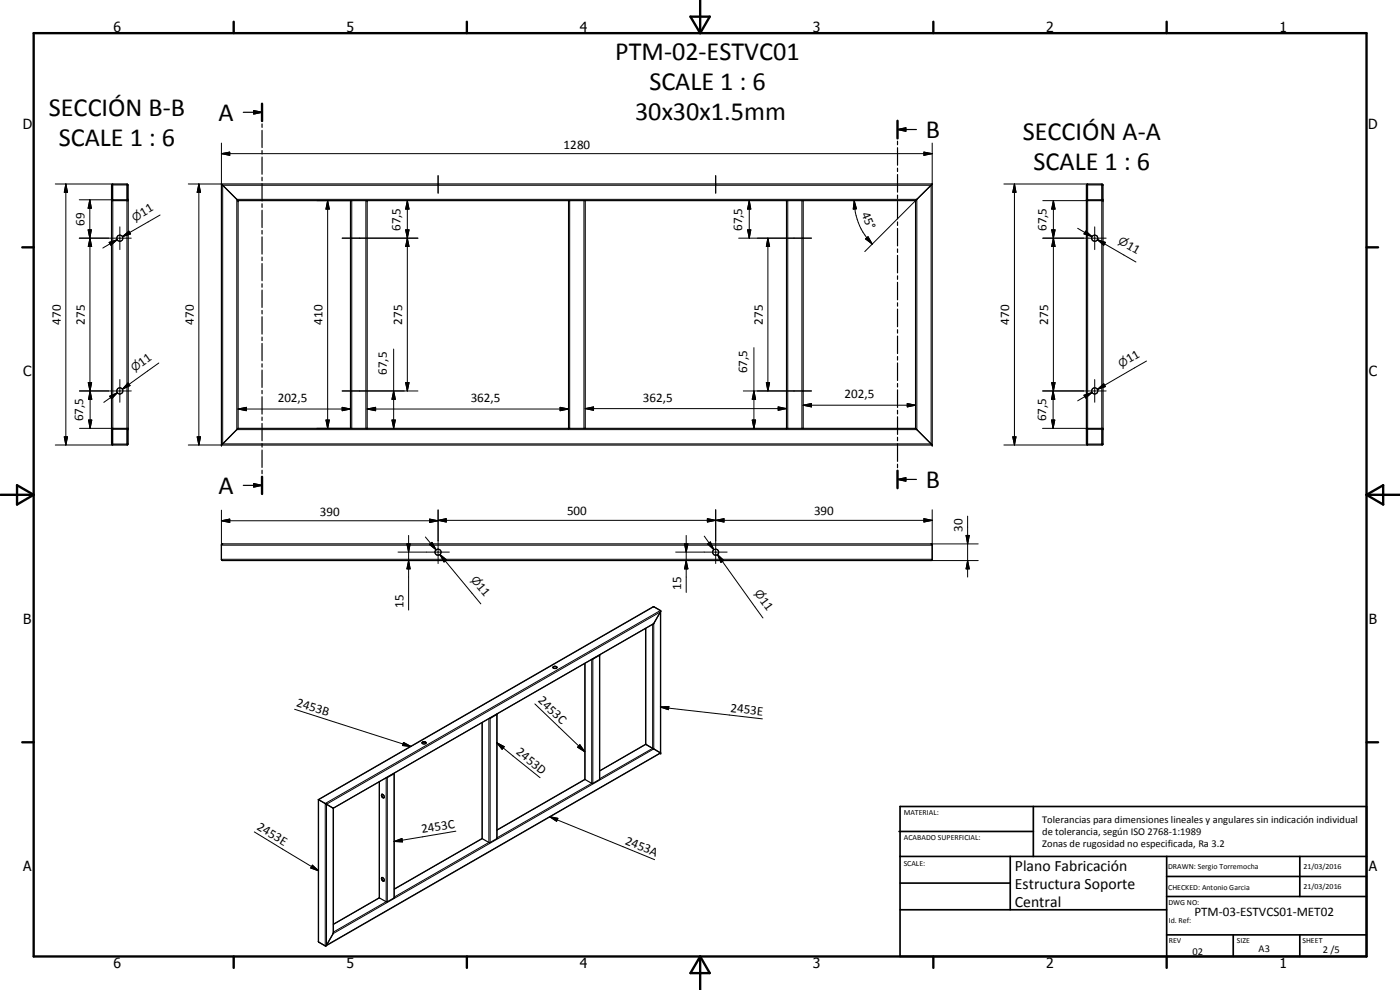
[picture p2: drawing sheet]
<svg xmlns="http://www.w3.org/2000/svg" width="420mm" height="297mm" viewBox="0 0 420 297" stroke-linecap="round" stroke-linejoin="round" font-family="sans-serif">
<g fill="none" stroke="#000" stroke-width=".35">
<path d="M73 33.7h5.6M76.1 33.2l2.5 .5-2.5 .5zM78.6 31.1v5.2M78.6 37.2v1M78.6 39.1v5.2M269.4 38.9l2.5-.5v1zM269.4 36.2v5.3M269.4 38.9h5.6M33.5 59.9l.2 .3M33.6 55.3l4.5-.1 .4 .4v77.6l-.3 .3h-4.5l-.2-.2zM33.8 55.5h4.4M33.8 55.5h-.1"/>
<path d="M38.2 55.5v4.4h-4.4l-.1-4.4M38.2 55.5v.1M38.5 59.8l-.3 .4M66.5 55.2h213.3M66.5 55.2l4.9 5M66.5 55.2v78.3M78.6 45.2v1M78.6 47.1v5.2M78.6 53.2v1M78.6 55.1v5.2M269.4 42.4v1M269.4 44.3v5.3"/>
<path d="M269.4 50.5v1M269.4 52.4v5.3M269.4 58.5v1.1M279.8 55.2l-5 5M279.8 55.2v78.3M326 59.8l.3 .4M326.1 55.4l.3-.2h4.3l.3 .3v77.8l-.2 .2h-4.5l-.3-.3zM326.3 55.5h4.4l.1 4.4h-4.5zM331 59.9l-.2 .3M33.5 60.2h5M71.4 60.2h203.4M71.4 60.2v68.4"/>
<path d="M78.6 61.1v1.1M78.6 63.1v5.2M78.6 69.1v1.1M78.6 71.1v5.1M78.6 77.1v1.1M78.6 79.1v5.1M105.2 60.2v68.3M110.2 60.2v68.3M170.6 60.2v68.3M175.6 60.2v68.3M236 60.2v68.3M241 60.2v68.3"/>
<path d="M269.4 60.5v5.2M269.4 66.6v1M269.4 68.5v5.3M269.4 74.7v1M269.4 76.6v5.3M274.8 60.2v68.4l5 4.9M326 60.2h5M78.6 85.1v1.1M78.6 87v5.2M78.6 93.1v1.1M78.6 95v5.2M269.4 82.8v1"/>
<path d="M269.4 84.7v5.3M269.4 90.8v1.1M269.4 92.8v5.2M269.4 98.9v1M78.6 101.1v1.1M78.6 103v5.2M78.6 109.1v1.1M78.6 111v5.2M78.6 117.1v1.1M78.6 119v5.2M269.4 100.8v5.3M269.4 107v1"/>
<path d="M269.4 108.9v5.3M269.4 115.1v1M269.4 117v5.3M33.5 128.5h5M33.7 133.2v-4.3l4.4-.1 .1 4.5M33.7 133.2l.1 .1M33.8 133.3h4.4M33.9 128.5l-.4 .3M38.1 128.5l.4 .4M38.2 128.9h.1M38.2 133.2h.1M66.5 133.5h213.3"/>
<path d="M71.4 128.6l-4.9 4.9M71.4 128.6h.1M71.4 128.5h203.4M78.6 125.1v1.1M78.6 127v5.2M78.6 133.1v1.1M78.6 135v5.3M269.4 123.1v1.1M269.4 125.1v5.2M269.4 131.2v1M269.4 133.1v5.3M269.4 139.3v1"/>
<path d="M326 128.5h5M326.3 128.8h4.4l.1 4.4-4.5 .1zM326.4 128.5l-.4 .4M330.7 128.5l.3 .3M73 145.6h5.6M76.1 145.1l2.5 .5-2.5 .5zM78.6 141.1v1.1M78.6 143v5.2M269.4 143.8l2.5-.5v1.1zM269.4 141.2v5.3M269.4 143.8h5.6M66.6 163.2h212.9l.3 .2v4.5l-.4 .3h-212.6l-.3-.3v-4.5z"/>
<path d="M175.5 199.1v34.7M180 196.5v37.3l-2.2 1.3-2.3-1.3M180 196.6l-2.3 1.2M193.7 188.6v34.7M198.3 183.5l-2.2 3.7-96 55.3M144.7 216.8v34.8M149.1 214.2l.1 .1M149.2 214.3l-2.4 1.3M149.2 214.3v37.2l-2.3 1.4-2.2-1.3M165.9 200.3l.5-.3 .8 .3M165.9 200.3l.4 .3 .7-.1 .2-.2M165.9 200.3a.65 .65 0 0 1 .6-.4 .65 .65 0 0 1 .7 .4"/>
<path d="M95.5 239.9h.1M95.5 239.9v42.6l2.3 1.3M95.6 239.9h.1M95.6 239.9l4.5 2.6M113.8 234.6v34.8M114.6 238.3l.2 .8 .5 .3M114.6 238.3a.67 .67 0 0 0 0 .7 .67 .67 0 0 0 .7 .4M114.6 238.3l.7 .5v.6M118.3 232.1l-2.3 1.2M118.3 232v37.4l-2.1 1.2-2.4-1.2M126.6 222.9l.4-.2h.5l.4 .2M126.6 222.9l.6 .3 .7-.3"/>
<path d="M126.6 222.9l.4-.4h.5l.4 .4M175.5 233.8l-26.3 15.2M193.7 223.3l2.2 1.2M193.7 223.3l-13.7 8M195.9 224.5v.1M195.9 224.6l2.4 1.3M198.3 225.9v-42.6l-2.3-1.3-100.5 57.9M198.3 225.9l-100.5 57.9M100.1 242.5v37.4l-2.3 3.9M144.7 251.6l-26.4 15.1M113.8 269.4l-13.7 7.9M114.6 263.4l.2 .6 .5 .3"/>
<path d="M114.6 263.3a.66 .66 0 0 0 0 .7 .66 .66 0 0 0 .7 .3M114.6 263.3l-.1 .1M114.6 263.3l.7 .4v.6"/>
<circle cx="36" cy="71.5" r=".92"/>
<circle cx="328.6" cy="71.5" r=".93"/>
<circle cx="36" cy="117.3" r=".92"/>
<circle cx="328.6" cy="117.3" r=".92"/>
<circle cx="131.5" cy="165.6" r=".92"/>
<circle cx="214.8" cy="165.7" r=".91"/>
</g>
<g fill="#000">
<circle cx="33.5" cy="60.2" r=".18"/>
<circle cx="71.4" cy="60.2" r=".18"/>
<circle cx="110.2" cy="60.2" r=".18"/>
<circle cx="170.6" cy="60.2" r=".18"/>
<circle cx="236" cy="60.2" r=".18"/>
<circle cx="274.8" cy="60.2" r=".18"/>
<circle cx="331" cy="60.2" r=".18"/>
<circle cx="33.5" cy="128.5" r=".18"/>
<circle cx="66.5" cy="133.5" r=".18"/>
<circle cx="110.2" cy="128.5" r=".18"/>
<circle cx="170.6" cy="128.5" r=".18"/>
<circle cx="236" cy="128.5" r=".18"/>
<circle cx="279.8" cy="133.5" r=".18"/>
<circle cx="331" cy="128.5" r=".18"/>
<circle cx="198.3" cy="225.9" r=".18"/>
</g>
<g fill="none" stroke="#000" stroke-width=".3">
<path d="M16.6 55.2h17.3M19.8 55.2l.5 2.5h-1zM19.8 55.2v78.3M27 59.9l.4 2.6h-1zM27 59.9v11.6M33.9 55.5v4.4h-10.1M38.1 55.5v4.4M59.7 55.2l.5 2.5h-1zM59.7 55.2v78.3M66.5 46.1l2.4-.5v1zM66.5 42.9v12.3h-10M66.5 46.1h213.3"/>
<path d="M66.8 55.6h212.6v77.6h-212.6zM71.1 59.8h204.1v69.1h-204.1zM131.5 52.7v5.3M214.8 52.7v5.3M275.2 59.8l-15.7 15.7M277.3 45.6l2.5 .5-2.5 .5zM279.8 42.9v12.3M301.3 55.2h25.1M304.4 55.2l.5 2.5h-1zM304.4 55.2v78.3M326.4 55.5v4.4M330.7 55.5v4.4"/>
<path d="M23.8 71.5h15.6M26.4 69h1l-.4 2.5zM27 71.5l.5 2.5h-1zM27 71.5v57M32.8 72.7l2.4-.8-1.9 1.7zM33.9 60.2v68.3h-10M35.2 71.9l-4.4 2.5M36 68.1v6.8M36.8 71l1.9-1.7 .5 .9zM38.1 60.2v68.3M38.9 69.8l-2.1 1.2M48 64.5l-11.2 6.5"/>
<path d="M95.2 60.2h10M98.3 60.2l.5 2.5h-1zM98.3 60.2v68.3M102.7 71.5h22.7M105.6 60.2v68.3M109.8 60.2v68.3M121.7 69h1.1l-.6 2.5zM121.7 69l1.1 5h-1.1l1.1-5zM122.2 71.5l.6 2.5h-1.1zM122.2 60.2l.6 2.5h-1.1zM122.2 60.2v57.1M171 60.2v68.3"/>
<path d="M175.2 60.2v68.3M221.7 71.5h21.8M224.4 69h.9l-.4 2.5zM224.9 60.2l.4 2.5h-.9zM224.9 60.2v11.3M230.5 71.5l.5 2.5h-1zM230.5 71.5v45.8M236.4 60.2v68.3M240.7 60.2v68.3M256.4 60.2l.6 2.5h-.9zM256.4 60.2a18.6 18.6 0 0 0 5.4 13M259.7 71.7l.8-.7 1.3 2.2z"/>
<path d="M313 60.2h13.4v68.3h-13.5M313 71.5h19M315.6 69h1l-.5 2.5zM315.6 69h1l-1 5h1zM316.1 71.5l.5 2.5h-1zM316.1 60.2l.5 2.5h-1zM316.1 60.2v57.1M323.4 68.5l4.3 2.5M325.8 69.3l1.9 1.7-2.4-.8zM328.5 68.1v6.8M329.3 71.9l2.5 .8-.6 .9zM329.3 71.9l2.2 1.3"/>
<path d="M329.3 71.9l11.6 6.7M330.7 60.2v68.3M23.8 117.3h15.6M26.5 114.8h1l-.5 2.5zM27 117.3l.5 2.5h-.9zM32.9 118.9l2.3-1-1.7 1.8zM35.2 117.9l-4.1 2.8M36 113.9v6.8M38.4 114.9l.6 .8-2.3 1.1zM38.8 115.3l-2.1 1.5M47.7 108.9l-11 7.9M102.7 117.3h22.7"/>
<path d="M118.1 117.3l.5 2.5h-1zM118.1 104.7v23.8M121.7 114.8h1.1l-.6 2.5zM223.1 117.3h20.4M226.3 117.3l.5 2.5h-1zM226.3 104.3v24.2M230 114.8h1l-.5 2.5zM312.9 117.3h19.1M315.6 114.8h1l-.5 2.5zM316 117.3l.6 2.5h-1zM316 117.3v11.2M325.3 118.6l2.4-.8-1.9 1.6z"/>
<path d="M327.7 117.8l-4.3 2.5M328.5 113.9v6.8M329.3 116.8l1.9-1.7 .6 .9zM331.5 115.6l-2.2 1.2M344.1 108.3l-14.8 8.5M16.6 133.5h17.3M19.3 131.1h1l-.5 2.4zM26.6 126h.9l-.5 2.5zM33.9 128.8v4.5M38.1 128.8v4.5M56.5 133.5h10M59.2 131.1h1l-.5 2.4z"/>
<path d="M71.4 122.7l2.5-.5v1zM71.4 122.7h33.8M95.2 128.5h10M97.8 126h1l-.5 2.5zM102.7 122.2l2.5 .5-2.5 .5zM110.2 122.7l2.5-.5v1zM110.2 122.7h60.4M117.6 126h1l-.5 2.5zM168.1 122.2l2.5 .5-2.5 .5zM175.6 122.6l2.5-.5v1zM175.6 122.6h60.4M225.8 126h1l-.5 2.5z"/>
<path d="M233.5 122.1l2.5 .5-2.5 .5zM241 121.6l2.5-.5v1zM241 121.6h33.8M272.3 121.1l2.5 .5-2.5 .5zM301.3 133.5h25.1M303.9 131.1h1l-.5 2.4zM315.6 126h1l-.6 2.5zM326.4 128.8v4.5M330.7 128.8v4.5M66.5 156.3l2.4-.6v1.1zM66.5 156.3h65M128.9 155.7l2.6 .6-2.6 .5z"/>
<path d="M131.5 156.1l2.4-.5v1zM131.5 153v16.1M131.5 156.1h148.3M212.3 155.6l2.5 .5-2.5 .5zM212.3 155.6l5 1v-1l-5 1zM214.8 156.1l2.5-.5v1zM214.8 153v16.1M277.3 155.6l2.5 .5-2.5 .5zM279.8 153v10.6h-213.3v-10.5M290.4 154.9v18.2M66.5 167.8h213.3M119.5 165.7h15.4"/>
<path d="M122.1 163.2h1l-.5 2.5zM122.6 168.2l.5 2.5h-1zM122.6 160.7v22.3M127.7 161.1l3.2 3.9M128.9 163.4l.8-.7 1.2 2.3zM132 166.4l2 1.6-.7 .6zM132 166.4l1.6 1.9M132 166.4l12.3 14.8M202.8 165.7h15.4M205.4 163.2h1l-.5 2.5zM205.9 168.2l.5 2.5h-1zM205.9 160.7v17.1"/>
<path d="M211.4 160.9l2.8 4M212.4 163.2l.8-.6 1 2.3zM215.3 166.4l1.9 1.7-.8 .6zM215.3 166.4l1.5 2M215.3 166.4l13.7 19M279.4 163.2h14.2M279.4 168.2h14.2M289.9 160.7h1l-.5 2.5zM290.4 168.2l.5 2.5h-1zM175.6 199v34.9l-26.4 15.2M177.6 197.9v37.1l-28.4 16.4M177.9 197.8v37.2"/>
<path d="M179.9 196.6v37.3M193.8 188.5v34.9l-13.8 7.9M195.9 187.4v37.1l-15.9 9.1M196.2 182l-100.6 57.9v42.8M198.2 183.2l-100.6 57.9v42.7M88.4 212.8l34.9 11.2M144.7 216.8v34.8l-26.4 15.2M146.7 215.6v37.2l-28.4 16.4M147.1 215.6v37.2M149.1 214.4v37.2M160.5 211.2l15 14.4M198.2 212.1l2.5-.1-.1 .9z"/>
<path d="M198.2 212.1l30.6 3.6M113.9 234.6v34.8l-13.8 8M115.9 233.4v37.2l-15.8 9.1M116.2 233.3v37.3M118.3 232.2v37.2M121.1 222.8l2.2 1.2-2.5-.3zM149.1 222.8l2.2 1.2-.6 .8zM149.1 222.8l13 10.5M174 223.4l1.5 2.2-2.2-1.4zM76.3 249.6l19.3 11.7M93.8 259.6l1.8 1.7-2.4-.9zM98 241.3l100.2-57.7v42.3l-100.2 57.7z"/>
<path d="M100 242.5l96.2-55.4v37.6l-96.2 55.4zM118.3 252.5l2.3-.9 .2 1zM136.8 249.4l-18.5 3.1M164.9 245l2.5 .5-.4 .9zM164.9 245l31.6 12.9"/>
</g>
<g fill="none" stroke="#000" stroke-width=".71">
<path d="M10.1 9.9h400v277.1h-400zM70.1 6.5v3.4M140.1 6.5v3.4M207.2 5h5.8l-2.9 4.9zM210.1 0v9.9M280.1 6.5v3.4M350.1 6.5v3.4M78.6 31.1v5.2M269.4 36.2v5.3M6.7 74.2h3.4M410.1 74.2h3.5M.1 148.5h10"/>
<path d="M5.1 145.6l5 2.9-5 2.9zM78.6 143v5.2M269.4 141.2v5.3M410.1 148.5h10M410.1 148.5l5-2.9v5.8zM6.7 222.7h3.4M410.1 222.7h3.5M70.1 287v3.4M140.1 287v3.4M210.1 287v10M210.1 287l2.9 5h-5.8zM280.1 287v3.4"/>
<path d="M350.1 287v3.4"/>
</g>
<g fill="none" stroke="#000" stroke-width=".51">
<path d="M269.8 249.5h40.3M270.1 242h140v45h-140zM270.1 257h140M303.2 257v16M310.1 242v15M350.1 257v30M390.1 257v12M270.1 265h33.1M270.1 273h80M350.1 269h60M350.1 263h60M350.1 280.5h60"/>
<path d="M370.1 280.5v6.5M390.1 280.5v6.5"/>
</g>
<g fill="#000">
<path d="M76.1 33.2l2.5 .5-2.5 .5zM269.4 38.9l2.5-.5v1zM19.8 55.2l.5 2.5h-1zM59.7 55.2l.5 2.5h-1zM66.5 46.1l2.4-.5v1zM277.3 45.6l2.5 .5-2.5 .5zM304.4 55.2l.5 2.5h-1zM26.4 69h1l-.4 2.5zM27 59.9l.4 2.6h-1zM27 71.5l.5 2.5h-1zM32.8 72.7l2.4-.8-1.9 1.7zM36.8 71l1.9-1.7 .5 .9z"/>
<path d="M98.3 60.2l.5 2.5h-1zM121.7 69h1.1l-.6 2.5zM122.2 71.5l.6 2.5h-1.1zM122.2 60.2l.6 2.5h-1.1zM224.4 69h.9l-.4 2.5zM224.9 60.2l.4 2.5h-.9zM230.5 71.5l.5 2.5h-1zM256.4 60.2l.6 2.5h-.9zM259.7 71.7l.8-.7 1.3 2.2zM315.6 69h1l-.5 2.5zM316.1 71.5l.5 2.5h-1zM316.1 60.2l.5 2.5h-1z"/>
<path d="M325.8 69.3l1.9 1.7-2.4-.8zM329.3 71.9l2.5 .8-.6 .9zM26.5 114.8h1l-.5 2.5zM27 117.3l.5 2.5h-.9zM32.9 118.9l2.3-1-1.7 1.8zM38.4 114.9l.6 .8-2.3 1.1zM118.1 117.3l.5 2.5h-1zM121.7 114.8h1.1l-.6 2.5zM226.3 117.3l.5 2.5h-1zM230 114.8h1l-.5 2.5zM315.6 114.8h1l-.5 2.5zM316 117.3l.6 2.5h-1z"/>
<path d="M325.3 118.6l2.4-.8-1.9 1.6zM329.3 116.8l1.9-1.7 .6 .9zM19.3 131.1h1l-.5 2.4zM26.6 126h.9l-.5 2.5zM59.2 131.1h1l-.5 2.4zM71.4 122.7l2.5-.5v1zM97.8 126h1l-.5 2.5zM102.7 122.2l2.5 .5-2.5 .5zM110.2 122.7l2.5-.5v1zM117.6 126h1l-.5 2.5zM168.1 122.2l2.5 .5-2.5 .5zM175.6 122.6l2.5-.5v1z"/>
<path d="M225.8 126h1l-.5 2.5zM233.5 122.1l2.5 .5-2.5 .5zM241 121.6l2.5-.5v1zM272.3 121.1l2.5 .5-2.5 .5zM303.9 131.1h1l-.5 2.4zM315.6 126h1l-.6 2.5zM66.5 156.3l2.4-.6v1.1zM76.1 145.1l2.5 .5-2.5 .5zM128.9 155.7l2.6 .6-2.6 .5zM131.5 156.1l2.4-.5v1zM212.3 155.6l2.5 .5-2.5 .5zM214.8 156.1l2.5-.5v1z"/>
<path d="M269.4 143.8l2.5-.5v1.1zM277.3 155.6l2.5 .5-2.5 .5zM122.1 163.2h1l-.5 2.5zM122.6 168.2l.5 2.5h-1zM128.9 163.4l.8-.7 1.2 2.3zM132 166.4l2 1.6-.7 .6zM205.4 163.2h1l-.5 2.5zM205.9 168.2l.5 2.5h-1zM212.4 163.2l.8-.6 1 2.3zM215.3 166.4l1.9 1.7-.8 .6zM289.9 160.7h1l-.5 2.5zM290.4 168.2l.5 2.5h-1z"/>
<path d="M198.2 212.1l2.5-.1-.1 .9zM121.1 222.8l2.2 1.2-2.5-.3zM149.1 222.8l2.2 1.2-.6 .8zM174 223.4l1.5 2.2-2.2-1.4zM118.3 252.5l2.3-.9 .2 1zM164.9 245l2.5 .5-.4 .9zM93.8 259.6l1.8 1.7-2.4-.9z"/>
</g>
<g font-size="7.9">
<text x="184.6" y="18">PTM-02-ESTVC01</text>
<text x="194.9" y="27">SCALE 1 : 6</text>
<text x="14.6" y="34.9">SECCIÓN B-B</text>
<text x="190.6" y="36">30x30x1.5mm</text>
<text x="65.6" y="36.2">A</text>
<text x="277.9" y="41.4">B</text>
<text x="306.9" y="42">SECCIÓN A-A</text>
<text x="17.6" y="43.9">SCALE 1 : 6</text>
<text x="310.2" y="51">SCALE 1 : 6</text>
<text x="65.6" y="148.2">A</text>
<text x="277.9" y="146.3">B</text>
</g>
<g font-size="4.7">
<text x="304.6" y="261.2">Plano Fabricación</text>
<text x="304.6" y="266.6">Estructura Soporte</text>
<text x="304.6" y="272">Central</text>
</g>
<g font-size="4.2">
<text x="34" y="9.6">6</text>
<text x="104" y="9.6">5</text>
<text x="174" y="9.6">4</text>
<text x="244" y="9.6">3</text>
<text x="314" y="9.6">2</text>
<text x="384" y="9.6">1</text>
<text x="6.8" y="38.7">D</text>
<text x="410.6" y="38.7">D</text>
<text x="7" y="112.9">C</text>
<text x="410.8" y="112.9">C</text>
<text x="7" y="187.1">B</text>
<text x="410.8" y="187.1">B</text>
<text x="7" y="261.4">A</text>
<text x="410.8" y="261.4">A</text>
<text x="34" y="290.4">6</text>
<text x="104" y="290.4">5</text>
<text x="174" y="290.4">4</text>
<text x="244" y="290.4">3</text>
<text x="314" y="290.4">2</text>
<text x="384" y="290.4">1</text>
</g>
<g font-size="3.9">
<text x="169.2" y="44.6">1280</text>
<text x="42.9" y="65.1" transform="rotate(-30 42.9 65.1)">11</text>
<text x="258.5" y="64.1" transform="rotate(67 258.5 64.1)">45°</text>
<text x="25.4" y="67.7" transform="rotate(-90 25.4 67.7)">69</text>
<text x="120.2" y="69.3" transform="rotate(-90 120.2 69.3)">67,5</text>
<text x="222.7" y="69.3" transform="rotate(-90 222.7 69.3)">67,5</text>
<text x="314.1" y="69.3" transform="rotate(-90 314.1 69.3)">67,5</text>
<text x="337.9" y="74.4" transform="rotate(30 337.9 74.4)">11</text>
<text x="18.2" y="97.4" transform="rotate(-90 18.2 97.4)">470</text>
<text x="25.5" y="97.4" transform="rotate(-90 25.5 97.4)">275</text>
<text x="58.2" y="97.4" transform="rotate(-90 58.2 97.4)">470</text>
<text x="96.8" y="97.4" transform="rotate(-90 96.8 97.4)">410</text>
<text x="120.7" y="97.4" transform="rotate(-90 120.7 97.4)">275</text>
<text x="228.9" y="97.4" transform="rotate(-90 228.9 97.4)">275</text>
<text x="302.9" y="97.4" transform="rotate(-90 302.9 97.4)">470</text>
<text x="314.6" y="97.4" transform="rotate(-90 314.6 97.4)">275</text>
<text x="42.6" y="110" transform="rotate(-35 42.6 110)">11</text>
<text x="116.1" y="112.5" transform="rotate(-90 116.1 112.5)">67,5</text>
<text x="224.2" y="112.1" transform="rotate(-90 224.2 112.1)">67,5</text>
<text x="338.9" y="108.9" transform="rotate(-30 338.9 108.9)">11</text>
<text x="253.4" y="119.5">202,5</text>
<text x="83.3" y="120.7">202,5</text>
<text x="141.3" y="120.7">362,5</text>
<text x="192.9" y="120.6">362,5</text>
<text x="25" y="126.4" transform="rotate(-90 25 126.4)">67,5</text>
<text x="314" y="126.4" transform="rotate(-90 314 126.4)">67,5</text>
<text x="96" y="154.7">390</text>
<text x="170.2" y="154.6">500</text>
<text x="244.3" y="154.6">390</text>
<text x="288.9" y="159.6" transform="rotate(-90 288.9 159.6)">30</text>
<text x="142.9" y="176.1" transform="rotate(50 142.9 176.1)">11</text>
<text x="204.4" y="177" transform="rotate(-90 204.4 177)">15</text>
<text x="121.1" y="182.3" transform="rotate(-90 121.1 182.3)">15</text>
<text x="228" y="180.3" transform="rotate(54 228 180.3)">11</text>
<text x="88.8" y="211.8" transform="rotate(18 88.8 211.8)">2453B</text>
<text x="161.3" y="210.4" transform="rotate(44 161.3 210.4)">2453C</text>
<text x="219.1" y="213.5" transform="rotate(6 219.1 213.5)">2453E</text>
<text x="154.7" y="226" transform="rotate(39 154.7 226)">2453D</text>
<text x="76.9" y="248.7" transform="rotate(31 76.9 248.7)">2453E</text>
<text x="126.7" y="250" transform="rotate(-9 126.7 250)">2453C</text>
<text x="187.4" y="253.1" transform="rotate(22 187.4 253.1)">2453A</text>
<text x="358.5" y="275">PTM-03-ESTVCS01-MET02</text>
</g>
<g font-size="3.3">
<text x="40.5" y="66.5" transform="rotate(-30 40.5 66.5)">n</text>
<text x="335.4" y="73" transform="rotate(30 335.4 73)">n</text>
<text x="40.3" y="111.6" transform="rotate(-36 40.3 111.6)">n</text>
<text x="336.5" y="110.3" transform="rotate(-30 336.5 110.3)">n</text>
<text x="141.2" y="174" transform="rotate(50 141.2 174)">n</text>
<text x="226.3" y="178.1" transform="rotate(54 226.3 178.1)">n</text>
</g>
<g font-size="3.1">
<text x="312.7" y="246.8">Tolerancias para dimensiones lineales y angulares sin indicación individual</text>
<text x="312.7" y="250.4">de tolerancia, según ISO 2768-1:1989</text>
<text x="312.7" y="254">Zonas de rugosidad no especificada, Ra 3.2</text>
<text x="357.9" y="286.4">02</text>
<text x="377.7" y="285.6">A3</text>
<text x="397" y="285.9">2 /5</text>
</g>
<g font-size="2.4">
<text x="271.2" y="244.4">MATERIAL:</text>
<text x="271.3" y="252">ACABADO SUPERFICIAL:</text>
<text x="271.2" y="259.7">SCALE:</text>
<text x="350.6" y="260.8">DRAWN: Sergio Torremocha</text>
<text x="391.2" y="260.6">21/03/2016</text>
<text x="350.6" y="267">CHECKED: Antonio Garcia</text>
<text x="391.2" y="266.7">21/03/2016</text>
<text x="350.6" y="271.4">DWG NO:</text>
<text x="350.8" y="276.9">Id. Ref:</text>
<text x="350.8" y="282.8">REV</text>
<text x="371.2" y="282.9">SIZE</text>
<text x="390.9" y="282.9">SHEET</text>
</g>
</svg>
